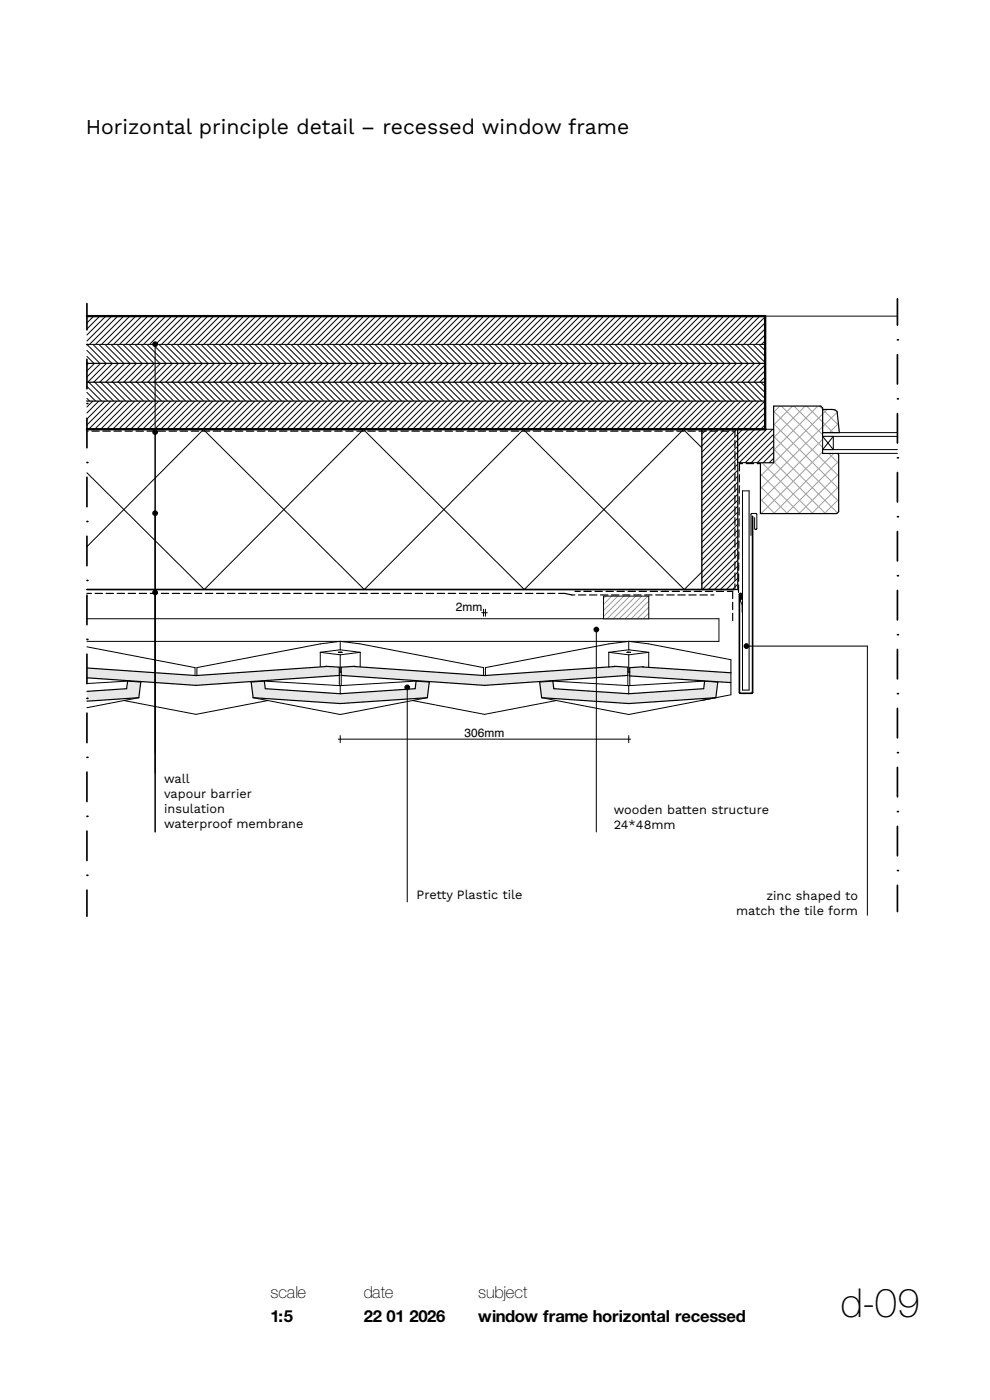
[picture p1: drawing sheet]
<svg xmlns="http://www.w3.org/2000/svg" width="210mm" height="297mm" viewBox="0 0 210 297" stroke-linecap="round" stroke-linejoin="round" font-family="sans-serif">
<path d="M18.4 91.1h130.5v34h-130.5M43.1 91.1l34.2 34 33.8-34M43.2 91.1l-24.8 24.9M77 91.1l34.2 34 33.8-34M77.2 91.1l-33.9 34-24.9-24.8M111 91.1l34.2 34 3.7-3.8M144.9 91.1l4 3.9" fill="none" stroke="#000" stroke-width=".21"/>
<path d="M18.4 85.1h143.9v6h-143.9z" fill-rule="evenodd" fill="#fff"/>
<g fill="none" stroke="#000" stroke-width=".21">
<path d="M18.4 85.1h143.9v6h-143.9M18.4 85.1h.1M19.7 85.1l-1.3 1.2M21 85.1l-2.6 2.5M22.3 85.1l-3.9 3.8M23.5 85.1l-5.1 5.1M24.8 85.1l-6 6M26.1 85.1l-6 6M27.4 85.1l-6 6M28.6 85.1l-6 6M29.9 85.1l-6 6M31.2 85.1l-6 6"/>
<path d="M32.4 85.1l-6 6M33.7 85.1l-6 6M35 85.1l-6 6M36.3 85.1l-6 6M37.5 85.1l-6 6M38.8 85.1l-6 6M40.1 85.1l-6 6M41.4 85.1l-6 6M42.6 85.1l-6 6M43.9 85.1l-6 6M45.2 85.1l-6 6M46.4 85.1l-6 6"/>
<path d="M47.7 85.1l-6 6M49 85.1l-6 6M50.3 85.1l-6 6M51.5 85.1l-6 6M52.8 85.1l-6 6M54.1 85.1l-6 6M55.4 85.1l-6 6M56.6 85.1l-6 6M57.9 85.1l-6 6M59.2 85.1l-6 6M60.4 85.1l-6 6M61.7 85.1l-6 6"/>
<path d="M63 85.1l-6 6M64.3 85.1l-6 6M65.5 85.1l-6 6M66.8 85.1l-6 6M68.1 85.1l-6 6M69.4 85.1l-6 6M70.6 85.1l-6 6M71.9 85.1l-6 6M73.2 85.1l-6 6M74.4 85.1l-6 6M75.7 85.1l-6 6M77 85.1l-6 6"/>
<path d="M78.3 85.1l-6 6M79.5 85.1l-6 6M80.8 85.1l-6 6M82.1 85.1l-6 6M83.4 85.1l-6 6M84.6 85.1l-6 6M85.9 85.1l-6 6M87.2 85.1l-6 6M88.4 85.1l-6 6M89.7 85.1l-6 6M91 85.1l-6 6M92.3 85.1l-6 6"/>
<path d="M93.5 85.1l-6 6M94.8 85.1l-6 6M96.1 85.1l-6 6M97.4 85.1l-6 6M98.6 85.1l-6 6M99.9 85.1l-6 6M101.2 85.1l-6 6M102.4 85.1l-6 6M103.7 85.1l-6 6M105 85.1l-6 6M106.3 85.1l-6 6M107.5 85.1l-6 6"/>
<path d="M108.8 85.1l-6 6M110.1 85.1l-6 6M111.4 85.1l-6 6M112.6 85.1l-6 6M113.9 85.1l-6 6M115.2 85.1l-6 6M116.4 85.1l-6 6M117.7 85.1l-6 6M119 85.1l-6 6M120.3 85.1l-6 6M121.5 85.1l-6 6M122.8 85.1l-6 6"/>
<path d="M124.1 85.1l-6 6M125.4 85.1l-6 6M126.6 85.1l-6 6M127.9 85.1l-6 6M129.2 85.1l-6 6M130.4 85.1l-6 6M131.7 85.1l-6 6M133 85.1l-6 6M134.3 85.1l-6 6M135.5 85.1l-6 6M136.8 85.1l-6 6M138.1 85.1l-6 6"/>
<path d="M139.4 85.1l-6 6M140.6 85.1l-6 6M141.9 85.1l-6 6M143.2 85.1l-6 6M144.4 85.1l-6 6M145.7 85.1l-6 6M147 85.1l-6 6M148.3 85.1l-6 6M149.5 85.1l-6 6M150.8 85.1l-6 6M152.1 85.1l-6 6M153.4 85.1l-6 6"/>
<path d="M154.6 85.1l-6 6M155.9 85.1l-6 6M157.2 85.1l-6 6M158.5 85.1l-6 6M159.7 85.1l-6 6M161 85.1l-6 6M162.3 85.1l-6 6M162.3 90.1l-.9 1M162.3 88.8l-2.2 2.3M162.3 87.6l-3.5 3.5M162.3 86.3l-4.8 4.8"/>
</g>
<path d="M18.4 81.1h143.9v4h-143.9z" fill-rule="evenodd" fill="#fff"/>
<g fill="none" stroke="#000" stroke-width=".21">
<path d="M18.4 84.5l.6 .6M18.4 83.2l1.9 1.9M18.4 82l3.1 3.1M18.4 81.1h143.9v4h-143.9M18.8 81.1l4 4M20.1 81.1l4 4M21.3 81.1l4 4M22.6 81.1l4 4M23.9 81.1l4 4M25.2 81.1l4 4M26.4 81.1l4 4M27.7 81.1l4 4"/>
<path d="M29 81.1l4 4M30.3 81.1l4 4M31.5 81.1l4 4M32.8 81.1l4 4M34.1 81.1l4 4M35.3 81.1l4 4M36.6 81.1l4 4M37.9 81.1l4 4M39.2 81.1l4 4M40.4 81.1l4 4M41.7 81.1l4 4M43 81.1l4 4"/>
<path d="M44.3 81.1l4 4M45.5 81.1l4 4M46.8 81.1l4 4M48.1 81.1l4 4M49.3 81.1l4 4M50.6 81.1l4 4M51.9 81.1l4 4M53.2 81.1l4 4M54.4 81.1l4 4M55.7 81.1l4 4M57 81.1l4 4M58.3 81.1l4 4"/>
<path d="M59.5 81.1l4 4M60.8 81.1l4 4M62.1 81.1l4 4M63.4 81.1l4 4M64.6 81.1l4 4M65.9 81.1l4 4M67.2 81.1l4 4M68.4 81.1l4 4M69.7 81.1l4 4M71 81.1l4 4M72.3 81.1l4 4M73.5 81.1l4 4"/>
<path d="M74.8 81.1l4 4M76.1 81.1l4 4M77.4 81.1l4 4M78.6 81.1l4 4M79.9 81.1l4 4M81.2 81.1l4 4M82.4 81.1l4 4M83.7 81.1l4 4M85 81.1l4 4M86.3 81.1l4 4M87.5 81.1l4 4M88.8 81.1l4 4"/>
<path d="M90.1 81.1l4 4M91.4 81.1l4 4M92.6 81.1l4 4M93.9 81.1l4 4M95.2 81.1l4 4M96.4 81.1l4 4M97.7 81.1l4 4M99 81.1l4 4M100.3 81.1l4 4M101.5 81.1l4 4M102.8 81.1l4 4M104.1 81.1l4 4"/>
<path d="M105.4 81.1l4 4M106.6 81.1l4 4M107.9 81.1l4 4M109.2 81.1l4 4M110.4 81.1l4 4M111.7 81.1l4 4M113 81.1l4 4M114.3 81.1l4 4M115.5 81.1l4 4M116.8 81.1l4 4M118.1 81.1l4 4M119.4 81.1l4 4"/>
<path d="M120.6 81.1l4 4M121.9 81.1l4 4M123.2 81.1l4 4M124.4 81.1l4 4M125.7 81.1l4 4M127 81.1l4 4M128.3 81.1l4 4M129.5 81.1l4 4M130.8 81.1l4 4M132.1 81.1l4 4M133.4 81.1l4 4M134.6 81.1l4 4"/>
<path d="M135.9 81.1l4 4M137.2 81.1l4 4M138.4 81.1l4 4M139.7 81.1l4 4M141 81.1l4 4M142.3 81.1l4 4M143.5 81.1l4 4M144.8 81.1l4 4M146.1 81.1l4 4M147.4 81.1l4 4M148.6 81.1l4 4M149.9 81.1l4 4"/>
<path d="M151.2 81.1l4 4M152.4 81.1l4 4M153.7 81.1l4 4M155 81.1l4 4M156.3 81.1l4 4M157.5 81.1l4 4M158.8 81.1l3.5 3.5M160.1 81.1l2.2 2.2M161.4 81.1l.9 .9"/>
</g>
<path d="M18.4 77.1h143.9v4h-143.9z" fill-rule="evenodd" fill="#fff"/>
<g fill="none" stroke="#000" stroke-width=".21">
<path d="M18.4 77.1h143.9v4h-143.9M18.8 77.1l-.4 .3M20.1 77.1l-1.7 1.6M21.4 77.1l-3 2.9M22.6 77.1l-4 4M23.9 77.1l-4 4M25.2 77.1l-4 4M26.4 77.1l-4 4M27.7 77.1l-4 4M29 77.1l-4 4M30.3 77.1l-4 4M31.5 77.1l-4 4"/>
<path d="M32.8 77.1l-4 4M34.1 77.1l-4 4M35.4 77.1l-4 4M36.6 77.1l-4 4M37.9 77.1l-4 4M39.2 77.1l-4 4M40.4 77.1l-4 4M41.7 77.1l-4 4M43 77.1l-4 4M44.3 77.1l-4 4M45.5 77.1l-4 4M46.8 77.1l-4 4"/>
<path d="M48.1 77.1l-4 4M49.4 77.1l-4 4M50.6 77.1l-4 4M51.9 77.1l-4 4M53.2 77.1l-4 4M54.4 77.1l-4 4M55.7 77.1l-4 4M57 77.1l-4 4M58.3 77.1l-4 4M59.5 77.1l-4 4M60.8 77.1l-4 4M62.1 77.1l-4 4"/>
<path d="M63.4 77.1l-4 4M64.6 77.1l-4 4M65.9 77.1l-4 4M67.2 77.1l-4 4M68.4 77.1l-4 4M69.7 77.1l-4 4M71 77.1l-4 4M72.3 77.1l-4 4M73.5 77.1l-4 4M74.8 77.1l-4 4M76.1 77.1l-4 4M77.4 77.1l-4 4"/>
<path d="M78.6 77.1l-4 4M79.9 77.1l-4 4M81.2 77.1l-4 4M82.4 77.1l-4 4M83.7 77.1l-4 4M85 77.1l-4 4M86.3 77.1l-4 4M87.5 77.1l-4 4M88.8 77.1l-4 4M90.1 77.1l-4 4M91.4 77.1l-4 4M92.6 77.1l-4 4"/>
<path d="M93.9 77.1l-4 4M95.2 77.1l-4 4M96.4 77.1l-4 4M97.7 77.1l-4 4M99 77.1l-4 4M100.3 77.1l-4 4M101.5 77.1l-4 4M102.8 77.1l-4 4M104.1 77.1l-4 4M105.4 77.1l-4 4M106.6 77.1l-4 4M107.9 77.1l-4 4"/>
<path d="M109.2 77.1l-4 4M110.4 77.1l-4 4M111.7 77.1l-4 4M113 77.1l-4 4M114.3 77.1l-4 4M115.5 77.1l-4 4M116.8 77.1l-4 4M118.1 77.1l-4 4M119.4 77.1l-4 4M120.6 77.1l-4 4M121.9 77.1l-4 4M123.2 77.1l-4 4"/>
<path d="M124.4 77.1l-4 4M125.7 77.1l-4 4M127 77.1l-4 4M128.3 77.1l-4 4M129.5 77.1l-4 4M130.8 77.1l-4 4M132.1 77.1l-4 4M133.4 77.1l-4 4M134.6 77.1l-4 4M135.9 77.1l-4 4M137.2 77.1l-4 4M138.4 77.1l-4 4"/>
<path d="M139.7 77.1l-4 4M141 77.1l-4 4M142.3 77.1l-4 4M143.5 77.1l-4 4M144.8 77.1l-4 4M146.1 77.1l-4 4M147.4 77.1l-4 4M148.6 77.1l-4 4M149.9 77.1l-4 4M151.2 77.1l-4 4M152.4 77.1l-4 4M153.7 77.1l-4 4"/>
<path d="M155 77.1l-4 4M156.3 77.1l-4 4M157.5 77.1l-4 4M158.8 77.1l-4 4M160.1 77.1l-4 4M161.4 77.1l-4 4M162.3 79.9l-1.1 1.2M162.3 78.7l-2.4 2.4M162.3 77.4l-3.7 3.7"/>
</g>
<path d="M18.4 73.1h143.9v4h-143.9z" fill-rule="evenodd" fill="#fff"/>
<g fill="none" stroke="#000" stroke-width=".21">
<path d="M18.4 76.9l.2 .2M18.4 75.6l1.5 1.5M18.4 74.3l2.8 2.8M19.7 73.1l4 4M21 73.1l4 4M22.3 73.1l4 4M23.5 73.1l4 4M24.8 73.1l4 4M26.1 73.1l4 4M27.3 73.1l4 4M28.6 73.1l4 4M29.9 73.1l4 4"/>
<path d="M31.2 73.1l4 4M32.4 73.1l4 4M33.7 73.1l4 4M35 73.1l4 4M36.3 73.1l4 4M37.5 73.1l4 4M38.8 73.1l4 4M40.1 73.1l4 4M41.3 73.1l4 4M42.6 73.1l4 4M43.9 73.1l4 4M45.2 73.1l4 4"/>
<path d="M46.4 73.1l4 4M47.7 73.1l4 4M49 73.1l4 4M50.3 73.1l4 4M51.5 73.1l4 4M52.8 73.1l4 4M54.1 73.1l4 4M55.4 73.1l4 4M56.6 73.1l4 4M57.9 73.1l4 4M59.2 73.1l4 4M60.4 73.1l4 4"/>
<path d="M61.7 73.1l4 4M63 73.1l4 4M64.3 73.1l4 4M65.5 73.1l4 4M66.8 73.1l4 4M68.1 73.1l4 4M69.4 73.1l4 4M70.6 73.1l4 4M71.9 73.1l4 4M73.2 73.1l4 4M74.4 73.1l4 4M75.7 73.1l4 4"/>
<path d="M77 73.1l4 4M78.3 73.1l4 4M79.5 73.1l4 4M80.8 73.1l4 4M82.1 73.1l4 4M83.4 73.1l4 4M84.6 73.1l4 4M85.9 73.1l4 4M87.2 73.1l4 4M88.4 73.1l4 4M89.7 73.1l4 4M91 73.1l4 4"/>
<path d="M92.3 73.1l4 4M93.5 73.1l4 4M94.8 73.1l4 4M96.1 73.1l4 4M97.4 73.1l4 4M98.6 73.1l4 4M99.9 73.1l4 4M101.2 73.1l4 4M102.4 73.1l4 4M103.7 73.1l4 4M105 73.1l4 4M106.3 73.1l4 4"/>
<path d="M107.5 73.1l4 4M108.8 73.1l4 4M110.1 73.1l4 4M111.4 73.1l4 4M112.6 73.1l4 4M113.9 73.1l4 4M115.2 73.1l4 4M116.4 73.1l4 4M117.7 73.1l4 4M119 73.1l4 4M120.3 73.1l4 4M121.5 73.1l4 4"/>
<path d="M122.8 73.1l4 4M124.1 73.1l4 4M125.4 73.1l4 4M126.6 73.1l4 4M127.9 73.1l4 4M129.2 73.1l4 4M130.4 73.1l4 4M131.7 73.1l4 4M133 73.1l4 4M134.3 73.1l4 4M135.5 73.1l4 4M136.8 73.1l4 4"/>
<path d="M138.1 73.1l4 4M139.4 73.1l4 4M140.6 73.1l4 4M141.9 73.1l4 4M143.2 73.1l4 4M144.4 73.1l4 4M145.7 73.1l4 4M147 73.1l4 4M148.3 73.1l4 4M149.5 73.1l4 4M150.8 73.1l4 4M152.1 73.1l4 4"/>
<path d="M153.4 73.1l4 4M154.6 73.1l4 4M155.9 73.1l4 4M157.2 73.1l4 4M158.4 73.1l3.9 3.8M159.7 73.1l2.6 2.5M161 73.1l1.3 1.3M162.3 73.1h.1M162.3 73.1h-143.9l4 4M162.3 73.1v4h-143.9"/>
</g>
<path d="M18.4 67.1h143.9v6h-143.9z" fill-rule="evenodd" fill="#fff"/>
<g fill="none" stroke="#000" stroke-width=".21">
<path d="M18.4 67.1h143.9v6h-143.9M18.6 67.1l-.2 .1M19.9 67.1l-1.5 1.4M21.2 67.1l-2.8 2.7M22.4 67.1l-4 4M23.7 67.1l-5.3 5.2M25 67.1l-6 6M26.3 67.1l-6 6M27.5 67.1l-6 6M28.8 67.1l-6 6M30.1 67.1l-6 6M31.4 67.1l-6 6"/>
<path d="M32.6 67.1l-6 6M33.9 67.1l-6 6M35.2 67.1l-6 6M36.4 67.1l-6 6M37.7 67.1l-6 6M39 67.1l-6 6M40.3 67.1l-6 6M41.5 67.1l-6 6M42.8 67.1l-6 6M44.1 67.1l-6 6M45.4 67.1l-6 6M46.6 67.1l-6 6"/>
<path d="M47.9 67.1l-6 6M49.2 67.1l-6 6M50.4 67.1l-6 6M51.7 67.1l-6 6M53 67.1l-6 6M54.3 67.1l-6 6M55.5 67.1l-6 6M56.8 67.1l-6 6M58.1 67.1l-6 6M59.4 67.1l-6 6M60.6 67.1l-6 6M61.9 67.1l-6 6"/>
<path d="M63.2 67.1l-6 6M64.4 67.1l-6 6M65.7 67.1l-6 6M67 67.1l-6 6M68.3 67.1l-6 6M69.5 67.1l-6 6M70.8 67.1l-6 6M72.1 67.1l-6 6M73.4 67.1l-6 6M74.6 67.1l-6 6M75.9 67.1l-6 6M77.2 67.1l-6 6"/>
<path d="M78.4 67.1l-6 6M79.7 67.1l-6 6M81 67.1l-6 6M82.3 67.1l-6 6M83.5 67.1l-6 6M84.8 67.1l-6 6M86.1 67.1l-6 6M87.4 67.1l-6 6M88.6 67.1l-6 6M89.9 67.1l-6 6M91.2 67.1l-6 6M92.4 67.1l-6 6"/>
<path d="M93.7 67.1l-6 6M95 67.1l-6 6M96.3 67.1l-6 6M97.5 67.1l-6 6M98.8 67.1l-6 6M100.1 67.1l-6 6M101.4 67.1l-6 6M102.6 67.1l-6 6M103.9 67.1l-6 6M105.2 67.1l-6 6M106.4 67.1l-6 6M107.7 67.1l-6 6"/>
<path d="M109 67.1l-6 6M110.3 67.1l-6 6M111.5 67.1l-6 6M112.8 67.1l-6 6M114.1 67.1l-6 6M115.4 67.1l-6 6M116.6 67.1l-6 6M117.9 67.1l-6 6M119.2 67.1l-6 6M120.4 67.1l-6 6M121.7 67.1l-6 6M123 67.1l-6 6"/>
<path d="M124.3 67.1l-6 6M125.5 67.1l-6 6M126.8 67.1l-6 6M128.1 67.1l-6 6M129.4 67.1l-6 6M130.6 67.1l-6 6M131.9 67.1l-6 6M133.2 67.1l-6 6M134.4 67.1l-6 6M135.7 67.1l-6 6M137 67.1l-6 6M138.3 67.1l-6 6"/>
<path d="M139.5 67.1l-6 6M140.8 67.1l-6 6M142.1 67.1l-6 6M143.4 67.1l-6 6M144.6 67.1l-6 6M145.9 67.1l-6 6M147.2 67.1l-6 6M148.4 67.1l-6 6M149.7 67.1l-6 6M151 67.1l-6 6M152.3 67.1l-6 6M153.5 67.1l-6 6"/>
<path d="M154.8 67.1l-6 6M156.1 67.1l-6 6M157.4 67.1l-6 6M158.6 67.1l-6 6M159.9 67.1l-6 6M161.2 67.1l-6 6M162.3 72.3l-.8 .8M162.3 71l-2 2.1M162.3 69.8l-3.3 3.3M162.3 68.5l-4.6 4.6M162.3 67.2l-5.9 5.9"/>
</g>
<path d="M148.9 91.1h7.6v34h-7.6z" fill-rule="evenodd" fill="#fff"/>
<g fill="none" stroke="#000" stroke-width=".21">
<path d="M149.9 91.1l-1 1M151.2 91.1l-2.3 2.2M152.5 91.1l-3.6 3.5M153.7 91.1l-4.8 4.8M155 91.1l-6.1 6.1M156.3 91.1l-7.4 7.3M156.5 99.7l-7.6 7.6M156.5 98.5l-7.6 7.6M156.5 97.2l-7.6 7.6M156.5 95.9l-7.6 7.6M156.5 94.6l-7.6 7.6M156.5 93.4l-7.6 7.6"/>
<path d="M156.5 92.1l-7.6 7.6M156.5 118.8l-6.2 6.3M156.5 117.6l-7.5 7.5M156.5 116.3l-7.6 7.6M156.5 115l-7.6 7.6M156.5 113.7l-7.6 7.6M156.5 112.5l-7.6 7.6M156.5 111.2l-7.6 7.6M156.5 109.9l-7.6 7.6M156.5 108.6l-7.6 7.6M156.5 107.4l-7.6 7.6M156.5 106.1l-7.6 7.6"/>
<path d="M156.5 104.8l-7.6 7.6M156.5 103.6l-7.6 7.6M156.5 102.3l-7.6 7.6M156.5 101l-7.6 7.6M156.5 123.9l-1.1 1.2M156.5 122.7l-2.4 2.4M156.5 121.4l-3.7 3.7M156.5 120.1l-5 5"/>
</g>
<path d="M148.9 91.1h7.6v34h-7.6z" fill="none" stroke="#000" stroke-width=".25"/>
<path d="M164.1 86.1h10l.4 .4v9.7h3.2l.2 .3v12l-.4 .4h-16.2v-10.8h2.8z" fill-rule="evenodd" fill="#fff"/>
<g fill="none" stroke="#99a3a6" stroke-width=".21">
<path d="M161.5 98.1l-.2 .2M161.6 98.1l10.8 10.8M164.1 87.2l13.8 13.8M164.1 89.9l13.8 13.8M164.1 92.6l13.8 13.8M164.1 95.3l13.5 13.5M164.1 98l11 10.9M165.4 86.1l-1.3 1.4M165.7 86.1l8.8 8.8M168.1 86.1l-4 4.1M168.4 86.1l6.1 6.1M170.8 86.1l-6.7 6.7"/>
<path d="M171.1 86.1l3.4 3.4M173.5 86.1l-9.4 9.4M173.8 86.1l.7 .8M174.5 95.9l-13.1 13M174.5 93.2l-13.2 13.2M174.5 90.5l-13.2 13.2M174.5 87.8l-13.2 13.2M175.8 96.2l2.1 2.1M176.9 96.2l-12.8 12.7M177.9 97.9l-11.1 11M161.3 100.5l8.4 8.4M161.3 103.2l5.7 5.7"/>
<path d="M161.3 105.9l3.1 3M161.3 108.6l.4 .3M177.9 105.9l-3 3M177.9 103.2l-5.7 5.7M177.9 100.5l-8.4 8.4"/>
</g>
<path d="M164.1 86.1h10l.4 .4v9.7h3.2l.2 .3v12l-.4 .4h-16.2v-10.8h2.8z" fill="none" stroke="#000" stroke-width=".25"/>
<path d="M174.5 91.8h15.9v.8h-15.9z" fill-rule="evenodd" fill="#fff"/>
<path d="M190.4 91.8h-15.9v.8h15.9" fill="none" stroke="#000" stroke-width=".21"/>
<path d="M174.5 95.4h15.9v.8h-15.9z" fill-rule="evenodd" fill="#fff"/>
<path d="M190.4 95.4h-15.9v.8h15.9" fill="none" stroke="#000" stroke-width=".21"/>
<path d="M174.5 92.6h2.3v2.8h-2.3z" fill-rule="evenodd" fill="#fff"/>
<path d="M174.5 92.6h2.3v2.8h-2.3z" fill="none" stroke="#000" stroke-width=".21"/>
<path d="M174.5 86.9h2.6l.5 .4 .4 4.5h-3.5z" fill-rule="evenodd" fill="#fff"/>
<path d="M174.5 89.5l2.2 2.3M174.5 86.9l3.4 3.3M175.5 86.9l-1 .9M177.6 87.4l-3.1 3.1M177.8 89.9l-1.9 1.9" fill="none" stroke="#99a3a6" stroke-width=".21"/>
<path d="M174.5 86.9h2.6l.5 .4 .4 4.5h-3.5z" fill="none" stroke="#000" stroke-width=".25"/>
<path d="M156.5 91.1h7.6v7h-7.6z" fill-rule="evenodd" fill="#fff"/>
<path d="M156.5 91.1h7.6v7h-7.6zM157.5 91.1l-1 1M158.8 91.1l-2.3 2.3M160.1 91.1l-3.6 3.5M161.4 91.1l-4.9 4.8M162.6 91.1l-6.1 6.1M163.9 91.1l-7.1 7M164.1 97.2l-.9 .9M164.1 96l-2.2 2.1M164.1 94.7l-3.5 3.4M164.1 93.4l-4.7 4.7M164.1 92.1l-6 6" fill="none" stroke="#000" stroke-width=".21"/>
<path d="M18.4 131.3h134.1v4.8h-134.1z" fill-rule="evenodd" fill="#fff"/>
<path d="M18.4 131.3h134.1v4.8h-134.1" fill="none" stroke="#000" stroke-width=".21"/>
<path d="M128 126.5h9.6v4.8h-9.6z" fill-rule="evenodd" fill="#fff"/>
<path d="M128.5 126.5l-.5 .4M129.8 126.5l-1.8 1.7M131.1 126.5l-3.1 3M132.3 126.5l-4.3 4.3M133.6 126.5l-4.8 4.8M134.9 126.5l-4.8 4.8M136.1 126.5l-4.8 4.8M137.4 126.5l-4.8 4.8M137.6 130.1l-1.2 1.2M137.6 128.8l-2.4 2.5M137.6 127.5l-3.7 3.8" fill="none" stroke="#99a3a6" stroke-width=".21"/>
<path d="M128 126.5h9.6v4.8h-9.6z" fill="none" stroke="#000" stroke-width=".21"/>
<path d="M157.5 104.1h1.4v42.3h-1.4z" fill-rule="evenodd" fill="#fff"/>
<path d="M157.5 104.1h1.4v42.3h-1.4z" fill="none" stroke="#000" stroke-width=".21"/>
<!-- layer: 82 Interieur -->
<path d="M53.3 144.7l2.8-.2 .2 1.6 15.9 1.1 15.9-1.1 .2-1.6 2.8 .2-.5 3.3-18.4 1.3-18.5-1.3z" fill-rule="evenodd" fill="#e6e8e9"/>
<path d="M53.3 144.7l2.8-.2 .2 1.6 15.9 1.1 15.9-1.1 .2-1.6 2.8 .2-.5 3.3-18.4 1.3-18.5-1.3z" fill="none" stroke="#000" stroke-width=".25"/>
<path d="M72.4 141.5l2.8-.1 27.6 1.9 27.5-1.9 2.9 .1v1.8l-30.4 2.1-30.4-2.1z" fill-rule="evenodd" fill="#e6e8e9"/>
<path d="M72.4 141.5l2.8-.1 27.6 1.9 27.5-1.9 2.9 .1v1.8l-30.4 2.1-30.4-2.1z" fill="none" stroke="#000" stroke-width=".25"/>
<g fill="none" stroke="#000" stroke-width=".21">
<path d="M67.9 138.4v3.1M67.9 138.4l4.3 .5M71.8 138.4h.8zM72.2 136.1l4.1 .5 26.3 5v1.7M72.2 136.1l-4.3 .5-26.1 5v1.7M72.2 136.1v1.7M72.2 138.9v3.7M72.2 137.8l-4.3 .6M72.2 137.8l4.2 .6M76.4 138.4v3.1M76.4 138.4l-4.2 .5M53.7 148l18.5 3.6 18.4-3.6"/>
<path d="M56.1 144.5l16.1 1M72 142.6h.2M72.2 145.5v1.7M72.4 142.6h-.2M72.4 143.3v2.1M88.3 144.5l-16.1 1M117.9 148.6l-15.1 2.9-15.1-2.9M133.2 143.3v2.1"/>
</g>
<path d="M114.5 144.7l2.8-.2 .2 1.6 15.9 1.1 15.9-1.1 .2-1.6 2.8 .2-.5 3.3-18.4 1.3-18.5-1.3z" fill-rule="evenodd" fill="#e6e8e9"/>
<path d="M114.5 144.7l2.8-.2 .2 1.6 15.9 1.1 15.9-1.1 .2-1.6 2.8 .2-.5 3.3-18.4 1.3-18.5-1.3z" fill="none" stroke="#000" stroke-width=".25"/>
<path d="M133.6 141.6l2.8-.2 18.6 1.3v2.1l-21.4-1.4z" fill-rule="evenodd" fill="#e6e8e9"/>
<path d="M155 142.7l-18.6-1.3-2.8 .2v1.8l21.4 1.4" fill="none" stroke="#000" stroke-width=".25"/>
<g fill="none" stroke="#000" stroke-width=".21">
<path d="M129.1 138.4v3.1M129.1 138.4l4.3 .5M133.4 136.1l4.1 .5 17.5 3.4v7.4l-21.6 4.2-18.5-3.6M133.4 136.1l-4.3 .5-26.1 5v1.7M133.4 136.1v1.7M133.4 138.9v3.7M133.4 137.8l-4.3 .6M133.4 137.8l4.2 .6M133.7 138.4h.1h-.8h.4M137.6 138.4v3.2M137.6 138.4l-4.2 .5M117.3 144.5l16.1 1"/>
<path d="M133.2 142.6h.2M133.4 145.5v1.7M133.6 142.6h-.2M133.6 143.4v2M149.5 144.5l-16.1 1"/>
</g>
<path d="M18.4 146.7l8.5-.6 .2-1.6 2.8 .2-.5 3.3-11 .8z" fill-rule="evenodd" fill="#e6e8e9"/>
<path d="M26.9 146.1l.2-1.6 2.8 .2-.5 3.3-11 .8" fill="none" stroke="#000" stroke-width=".25"/>
<path d="M18.4 141.7l23.2 1.6 27.5-1.9 2.9 .1v1.8l-30.4 2.1-23.2-1.6z" fill-rule="evenodd" fill="#e6e8e9"/>
<path d="M18.4 141.7l23.2 1.6 27.5-1.9 2.9 .1v1.8l-30.4 2.1-23.2-1.6M26.9 146.1l-8.5 .6" fill="none" stroke="#000" stroke-width=".25"/>
<path d="M18.4 137.2l23 4.4v1.7M27.1 144.5l-8.7 .5M29.4 148l-11 2.1M56.7 148.6l-15.1 2.9-15.1-2.9M72 143.3v2.1" fill="none" stroke="#000" stroke-width=".21"/>
<path d="M18.4 91.1h143.9M18.4 125.1h137.3" fill="none" stroke="#000" stroke-width=".35"/>
<!-- layer: 22 NC Binnenwanden -->
<g fill="none" stroke="#000" stroke-width=".21">
<path d="M32.9 73.5v103M162.3 67.1h28.1M174.5 92.6l2.3 2.8M176.8 92.6l-2.3 2.8M160.1 109.8v2.3l.2 .2 .2-.2v-3l-.2-.2-.9 .1-.1 4.6M126.5 134.1v42.4M157.1 126.2v1.3l.3 .8v1.6M158.8 137.1h25.2v57.1M86.4 146.3v45"/>
<circle cx="32.9" cy="73" r=".5"/>
<circle cx="32.9" cy="91.7" r=".5"/>
<circle cx="32.9" cy="108.9" r=".5"/>
<circle cx="32.9" cy="125.7" r=".5"/>
<circle cx="126.5" cy="133.6" r=".5"/>
<circle cx="158.3" cy="137.1" r=".5"/>
<circle cx="86.4" cy="145.8" r=".5"/>
</g>
<g fill="none" stroke="#000" stroke-width=".25">
<path d="M18.4 91.5h.3M19.5 91.5h1.6M21.8 91.5h1.6M24.2 91.5h1.5M26.5 91.5h1.6M28.9 91.5h1.5M31.2 91.5h1.6M33.5 91.5h1.6M35.9 91.5h1.5M38.2 91.5h1.6M40.6 91.5h1.5M42.9 91.5h1.6"/>
<path d="M45.2 91.5h1.6M47.6 91.5h1.5M49.9 91.5h1.6M52.3 91.5h1.5M54.6 91.5h1.6M57 91.5h1.5M59.3 91.5h1.6M61.6 91.5h1.6M64 91.5h1.5M66.3 91.5h1.6M68.7 91.5h1.5M71 91.5h1.6"/>
<path d="M73.3 91.5h1.6M75.7 91.5h1.5M78 91.5h1.6M80.4 91.5h1.5M82.7 91.5h1.6M85 91.5h1.6M87.4 91.5h1.5M89.7 91.5h1.6M92.1 91.5h1.5M94.4 91.5h1.6M96.8 91.5h1.5M99.1 91.5h1.6"/>
<path d="M101.4 91.5h1.6M103.8 91.5h1.5M106.1 91.5h1.6M108.5 91.5h1.5M110.8 91.5h1.6M113.1 91.5h1.6M115.5 91.5h1.5M117.8 91.5h1.6M120.2 91.5h1.5M122.5 91.5h1.6M124.8 91.5h1.6M127.2 91.5h1.5"/>
<path d="M129.5 91.5h1.6M131.9 91.5h1.5M134.2 91.5h1.6M136.6 91.5h1.5M138.9 91.5h1.6M141.2 91.5h1.6M143.6 91.5h1.5M145.9 91.5h1.6M148.3 91.5h1.5M150.6 91.5h1.6M152.9 91.5h1.6M155.3 91.5h.6v1.2"/>
<path d="M155.9 93.4v1.6M155.9 95.8v1.5M155.9 98.1v1.6M157.5 98.3h-.6l-.1 1.6M158.3 98.3h1.6M160.6 98.3h.7M155.9 100.5v1.5M155.9 102.8v1.6M155.9 105.1v1.6M155.9 107.5v1.5M155.9 109.8v1.6M155.9 112.2v1.5"/>
<path d="M155.9 114.5v1.6M155.9 116.8v1.6M155.9 119.2v1.5M156.7 119.4v1.6M156.7 117.1v1.5M156.7 114.7v1.6M156.8 112.4l-.1 1.6M156.8 110.1v1.5M156.8 107.7v1.6M156.8 105.4v1.5M156.8 103v1.6M156.8 100.7v1.6"/>
<path d="M122 125.5h1.1M123.9 125.5h1.5M126.2 125.5h1.6M128.5 125.5h1.6M130.9 125.5h1.5M133.2 125.5h1.6M135.6 125.5h1.5M137.9 125.5h1.6M140.2 125.5h1.6M142.6 125.5h1.5M144.9 125.5h1.6M147.3 125.5h1.5"/>
<path d="M149.6 125.5h1.6M152 125.5h1.5M154.3 125.5h1.1v1.5M155.4 127.8v1.5M155.4 130.1v1.5M155.9 121.5v1.6M155.9 123.9v1.2M156.7 124.1v1.6M156.7 121.8v1.5"/>
</g>
<g fill="none" stroke="#000" stroke-width=".25">
<path d="M18.4 125.9h1M20.2 125.9h1.5M22.5 125.9h1.6M24.9 125.9h1.5M27.2 125.9h1.6M29.5 125.9h1.6M31.9 125.9h1.5M34.2 125.9h1.6M36.6 125.9h1.5M38.9 125.9h1.6M41.2 125.9h1.6M43.6 125.9h1.5"/>
<path d="M45.9 125.9h1.6M48.3 125.9h1.5M50.6 125.9h1.6M52.9 125.9h1.6M55.3 125.9h1.5M57.6 125.9h1.6M60 125.9h1.5M62.3 125.9h1.6M64.7 125.9h1.5M67 125.9h1.6M69.3 125.9h1.6M71.7 125.9h1.5"/>
<path d="M74 125.9h1.6M76.4 125.9h1.5M78.7 125.9h1.6M81 125.9h1.6M83.4 125.9h1.5M85.7 125.9h1.6M88.1 125.9h1.5M90.4 125.9h1.6M92.7 125.9h1.6M95.1 125.9h1.5M97.4 125.9h1.6M99.8 125.9h1.5"/>
<path d="M102.1 125.9h1.6M104.5 125.9h1.5M106.8 125.9h1.6M109.1 125.9h1.6M111.5 125.9h1.5M113.8 125.9h1.6M116.2 125.9h1.5M118.5 125.9h1.3l2.1 .3M122.7 126.2h1.6M125.1 126.2h1.5M127.4 126.2h1.6M129.7 126.2h1.6"/>
<path d="M132.1 126.2h1.5M134.4 126.2h1.6M136.8 126.2h1.5M139.1 126.2h1.6M141.4 126.2h1.6M143.8 126.2h1.5M146.1 126.2h1.6M148.5 126.2h1.5M150.8 126.2h.6"/>
</g>
<!-- layer: 22 NC Binnenwanden -->
<path d="M159.6 109.5v37.4l-.2 .2h-2.4l-.2-.2v-20.8l.2-.2 .4 .2v1" fill="none" stroke="#000" stroke-width=".35"/>
<path d="M18.4 67.1h143.9v24h-143.9" fill="none" stroke="#000" stroke-width=".5"/>
<path d="M102.2 130h1.2M102.6 129.2v1.5M103 129.2v1.5M71.8 156.8h62M72.2 156.1v1.5M133.4 156.1v1.5" fill="none" stroke="#000" stroke-width=".21"/>
<!-- layer: 22 NC Binnenwanden -->
<g fill="#000">
<circle cx="32.9" cy="73" r=".5"/>
<circle cx="32.9" cy="91.7" r=".5"/>
<circle cx="32.9" cy="108.9" r=".5"/>
<circle cx="32.9" cy="125.7" r=".5"/>
<circle cx="126.5" cy="133.6" r=".5"/>
<circle cx="158.3" cy="137.1" r=".5"/>
<circle cx="86.4" cy="145.8" r=".5"/>
</g>
<g fill="none" stroke="#000" stroke-width=".35">
<path d="M18.4 64.4v5.6M18.4 76.2v6.3M190.4 63.4v5.6M190.4 75.2v6.3M18.4 88.7v6.3M190.4 87.7v6.3M18.4 101.2v6.3M18.4 113.8v6.2M190.4 100.2v6.3M190.4 112.7v6.3M18.4 126.3v6.2M18.4 138.8v6.2"/>
<path d="M190.4 125.3v6.2M190.4 137.8v6.2M18.4 151.3v6.2M190.4 150.3v6.2M18.4 163.8v6.3M18.4 176.3v6.3M190.4 162.8v6.2M190.4 175.3v6.3M18.4 188.8v5.6M190.4 187.8v5.6"/>
</g>
<g fill="#000">
<circle cx="18.4" cy="73.1" r=".18"/>
<circle cx="190.4" cy="72.1" r=".18"/>
<circle cx="18.4" cy="98.1" r=".18"/>
<circle cx="18.4" cy="85.6" r=".18"/>
<circle cx="190.4" cy="97.1" r=".18"/>
<circle cx="190.4" cy="84.6" r=".18"/>
<circle cx="18.4" cy="110.6" r=".18"/>
<circle cx="190.4" cy="109.6" r=".18"/>
<circle cx="18.4" cy="135.6" r=".18"/>
<circle cx="18.4" cy="123.1" r=".18"/>
<circle cx="190.4" cy="122.1" r=".18"/>
<circle cx="190.4" cy="134.6" r=".18"/>
<circle cx="18.4" cy="148.2" r=".18"/>
<circle cx="190.4" cy="159.7" r=".18"/>
<circle cx="190.4" cy="147.2" r=".18"/>
<circle cx="18.4" cy="160.7" r=".18"/>
<circle cx="18.4" cy="173.2" r=".18"/>
<circle cx="190.4" cy="172.2" r=".18"/>
<circle cx="18.4" cy="185.7" r=".18"/>
<circle cx="190.4" cy="184.7" r=".18"/>
</g>
<text font-size="8.5" x="178.4" y="279.4">d-09</text>
<text font-size="4.5" x="18.2" y="28.4">Horizontal principle detail – recessed window frame</text>
<g font-size="3.5">
<text x="57.4" y="275.4">scale</text>
<text x="77.2" y="275.4">date</text>
<text x="101.4" y="275.4">subject</text>
<text x="57.4" y="280.4">1:5</text>
<text x="77.2" y="280.4">22</text>
<text x="82" y="280.4">01</text>
<text x="86.8" y="280.4">2026</text>
<text x="101.4" y="280.4">window frame horizontal recessed</text>
</g>
<g font-size="2.7">
<text x="34.8" y="166">wall</text>
<text x="34.8" y="169.2">vapour barrier</text>
<text x="34.8" y="172.4">insulation</text>
<text x="130.2" y="172.6">wooden batten structure</text>
<text x="34.8" y="175.6">waterproof membrane</text>
<text x="130.2" y="175.8">24*48mm</text>
<text x="88.4" y="190.7">Pretty Plastic tile</text>
<text x="162.6" y="190.9">zinc shaped to</text>
<text x="156.1" y="194.1">match the tile form</text>
</g>
<g font-size="2.5">
<text x="96.7" y="129.6">2mm</text>
<text x="98.5" y="156.4">306mm</text>
</g>
</svg>
